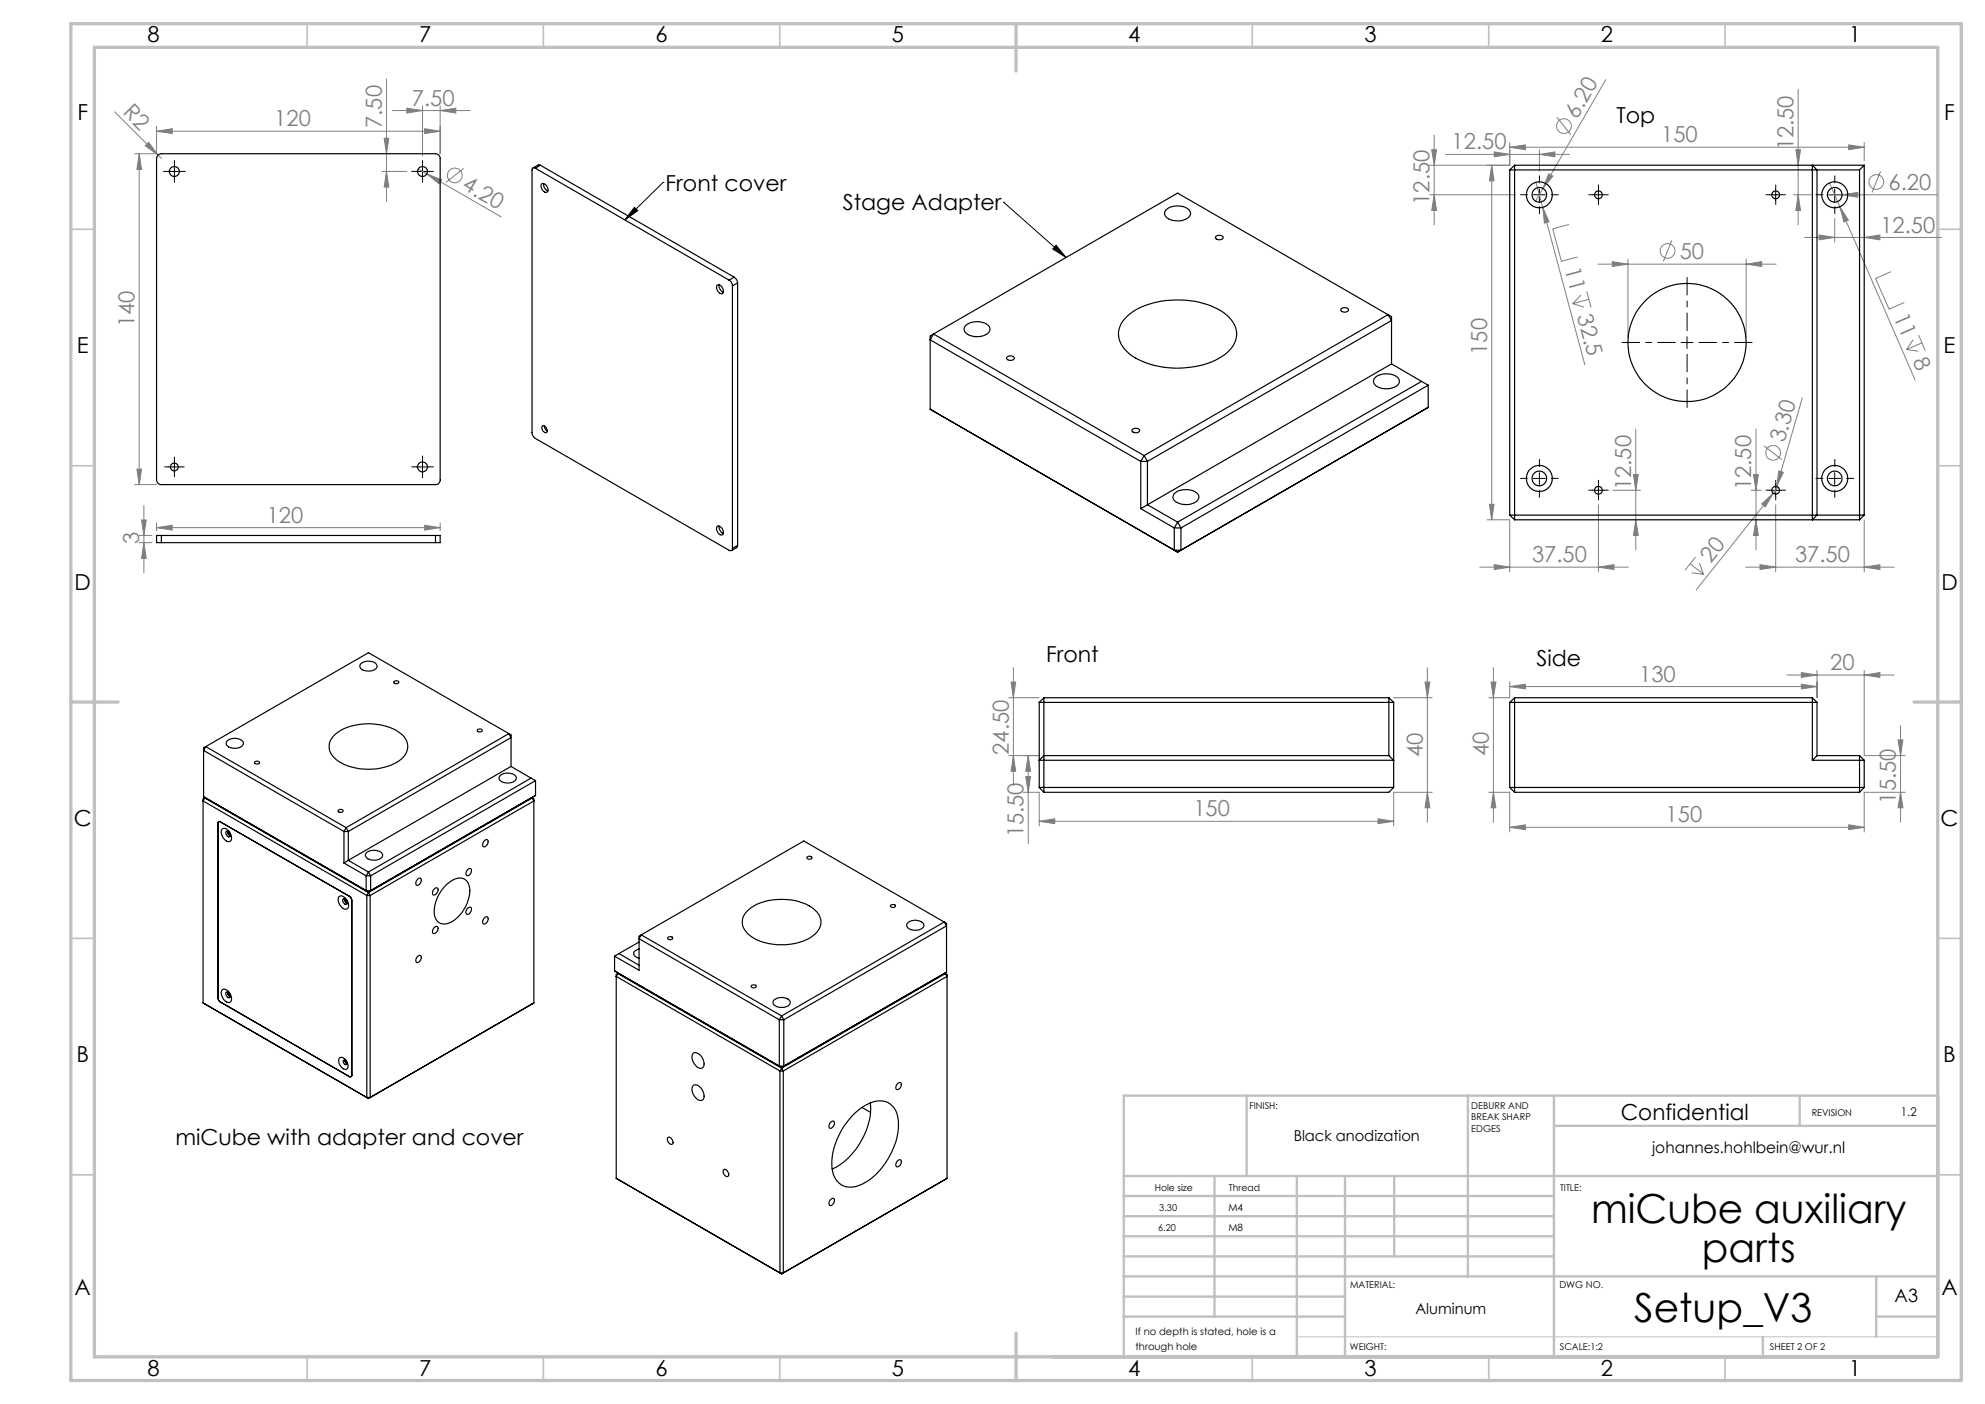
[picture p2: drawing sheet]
<svg xmlns="http://www.w3.org/2000/svg" width="420mm" height="297mm" viewBox="0 0 420 297" stroke-linecap="round" stroke-linejoin="round" font-family="sans-serif">
<g fill="none" stroke="#808080" stroke-width=".21">
<path d="M81.8 16.7v25.9M339.8 16.9l-13.3 23M380.5 18.9v28.7M24.3 23.7l9.8 9.8M29.5 32.5l.5 3.3h-1zM29.5 32.5v70M30.7 30.8l.8-.7 1.9 2.7zM33.1 27.8l3.3-.6v1.1zM33.1 26.7v5.8h-4.6M33.1 27.8h60M80.8 36.3h5.3M81.3 29.2h1l-.5 3.3z"/>
<path d="M81.8 36.3l.5 3.3h-1zM83 23.4h16.5M86.1 22.9l3.3 .5-3.3 .5zM88.5 35.8l1.8 1M89.4 22.4v10.6M89.9 27.2l3.2 .6-3.2 .5zM90.3 36.8l3.1 1.2-.5 .9zM90.3 36.8l15.7 9.1M93.1 23.4l3.3-.5v1zM93.1 22.4v10.1M98.1 35.6l-3.8 3M302.9 31.7h1.1l-.5 3.3z"/>
<path d="M303.5 28.6v19M305.9 32.7h26.2M315.6 35v75M315.6 35l.5 3.3h-1zM316.2 32.1l3.2 .6-3.2 .5zM319.4 31.1l3.4-.4v1zM319.4 30.2v4.8h-17M319.4 31.1h75M325 38.6l1.4 5.3M325.7 32.7l3.3-.6v1.1zM325.7 31.6v4.6M326.5 39.9l-1.6 2.6"/>
<path d="M327.7 36.8l.9 .4-2.1 2.7zM329.4 24.8l3 3.7M380 31.7h1l-.5 3.3zM387.1 38.7l18.1 41.7M391.2 30.7l3.2 .4-3.2 .6zM394.4 30.2v3.8M397.9 36.3l-1.8 4.4M302.4 41.2h18.3M303.5 41.2l.5 3.3h-1.1zM326.4 43.9l1.4 3-1 .3zM326.4 43.9l8.9 33.2M332 47.5l-3.5 .9 1.9 6.9 3.4-.9"/>
<path d="M338.1 55.9h37.7M341.1 55.3l3.4 .6-3.4 .5zM344.5 54.9v16.6M353.7 50.9l-1.8 4.4M369.5 55.9l3.2-.6v1.1zM369.5 54.9v16.6M379.5 41.2h3.7M380.5 41.2l.5 3.3h-1zM381.8 50.2h29M384.9 49.7l3.3 .5-3.3 .5zM386.6 41.2h23.3M388.2 46.2v5"/>
<path d="M389.3 43.7l1.8 2.9-1 .4zM389.7 41.2l3.4-.5v1zM394.4 50.2l3.4-.5v1zM400.1 57.5l-3.3 1.4 2.9 6.5 3.2-1.4M332.8 64.2l2.4 .8M334.5 62.4l-1.7 1.8M335.7 61.6l1 3.4M336.2 63.3l-3.4 .9M403.4 73.9l2.5 .4M404.8 71.9l-1.4 2M405.9 70.9l1.5 3.3M406.6 72.5l-3.2 1.4"/>
<path d="M29 99.2h1l-.5 3.3zM346.1 90.8v25.5M371.5 90.8v25.5M373.3 94.3l3.7 3M376.4 99.6l.9 .3-1.4 3zM381.4 84.1l-5.5 18.8M28.5 102.5h4.6M29.5 113.3h2.6M29.5 114.8h2.6M30 110h.9l-.5 3.3zM30.4 106.9v14.2M30.4 114.8l.5 3.3h-.9z"/>
<path d="M33.1 111.6l3.3-.5v1zM33.1 110.6v1.7M33.1 111.6h60M89.9 111.1l3.2 .5-3.2 .5zM93.1 110.6v1.7M313.1 120h31.5M314.6 110h4.8v11M315.1 106.7h1l-.5 3.3zM316.2 119.4l3.2 .6-3.2 .5zM338.2 120l3.3-.6v1.1zM338.2 106.8v14.2M341.3 103.7h5.8"/>
<path d="M345.6 100.4h1l-.5 3.3zM346.1 110l.5 3.3h-1zM357.6 119.3l2.8 2.2M358.7 117.9l-2.2 2.7M359.6 119.1l.8 2.4M369.4 120h31.4M370.5 103.7h2.1M371 100.4h1l-.5 3.3zM371.5 110l.5 3.3h-1zM372.4 119.4l3.3 .6-3.3 .5zM372.7 106.6l2.5-2.3-1.7 2.9zM375.2 104.3l-16.3 20.5"/>
<path d="M375.7 106.8v14.2M375.9 102.9l-.4 1.6M376.2 103.1l-1 1.2M394.4 120l3.4-.6v1.1zM394.4 110v11M357.9 121.2l2.5 .3M213.4 159.8h6.5M213.4 147.6h6.5M213.9 144.3h1l-.5 3.3zM214.4 141.2v25M214.4 159.8l.5 3.4h-1zM217.6 159.8v18.7"/>
<path d="M217.6 159.8l.5 3.4h-1.1zM294.9 147.6h8.1M301.5 144.3h1l-.5 3.3zM302 141.2v32.8M315.5 144.3h1l-.5 3.3zM316 141.2v32.8M319.4 145.2l3.4-.5v1zM319.4 144.2v3.4h-4.4M319.4 145.2h65.1M378.1 142.8h22.7M381.1 142.3l3.4 .5-3.4 .5zM381.1 144.7l3.4 .5-3.4 .5z"/>
<path d="M384.5 141.8v5.8M394.4 142.8l3.4-.5v1zM394.4 141.8v18h8.7M401.6 156.5h1l-.5 3.3zM402.1 153.5v20.5M216.5 167.6h3.4v7.1M217 164.3h1.1l-.5 3.3zM219.9 173.7l3.3-.5v1zM219.9 173.7h75M291.6 173.2l3.3 .5-3.3 .5zM302 167.6l.5 3.3h-1zM303 167.6h-8.1v7.1"/>
<path d="M315 167.6h4.4v8.4M316 167.6l.5 3.3h-1zM319.4 175l3.4-.5v1zM319.4 175h75M391.2 174.5l3.2 .5-3.2 .5zM402.1 167.6l.5 3.3h-1zM403.1 167.6h-8.7v8.4"/>
<circle cx="96.2" cy="37.1" r="1.55"/>
<circle cx="330.9" cy="26.7" r="1.56"/>
<circle cx="397" cy="38.5" r="1.56"/>
<circle cx="352.8" cy="53.1" r="1.55"/>
<circle cx="375.2" cy="95.8" r="1.56"/>
</g>
<g fill="none" stroke="#000" stroke-width=".21">
<path d="M35.6 36.3h2.5M36.9 35v2.5M88.1 36.3h2.5M89.4 35v2.5M140.3 38.6h.1M140.3 38.6l-8.1 7.9M325.7 40v2.5M338.2 40v2.5M375.7 40v2.5M388.2 40v2.5M134.2 43.8l.7 .8-2.7 1.9zM212.4 42.8h.1"/>
<path d="M212.4 42.8l13.2 11.7M223.4 51.9l2.2 2.6-2.9-1.8zM324.4 41.2h2.6M336.9 41.2h2.5M374.4 41.2h2.5M387 41.2h2.5M355.7 72.5h2.5M356.9 71.2v2.5M35.6 98.8h2.5M36.9 97.5v2.5M88.1 98.8h2.5M89.4 97.5v2.5"/>
<path d="M325.7 100v2.5M388.2 100v2.5M324.4 101.2h2.6M336.9 103.7h2.5M338.2 102.5v2.4M374.4 103.7h2.5M375.7 102.5v2.4M387 101.2h2.5"/>
</g>
<g fill="none" stroke="#000" stroke-width=".21" stroke-dasharray="15.2 1.3 1.3 1.3">
<path d="M35.7 36.3h-1.1M36.9 35v-1M36.9 37.5v1.1M38.2 36.3h1M88.2 36.3h-1.1M89.4 35v-1M89.4 37.5v1.1M90.7 36.3h1M325.7 38.7v-1.5M338.2 39.9v-.8M375.7 39.9v-.8M388.2 38.7v-1.5"/>
<path d="M323.2 41.2h-1.5M325.7 43.7v1.5M328.2 41.2h1.5M337 41.2h-.9M338.2 42.4v.9M339.5 41.2h.8M374.5 41.2h-.9M375.7 42.4v.9M377 41.2h.8M385.7 41.2h-1.5M388.2 43.7v1.5M390.7 41.2h1.5"/>
<path d="M35.7 98.8h-.9M36.9 97.5v-.8M38.2 98.8h.8M88.2 98.8h-1.1M89.4 97.5v-1M90.7 98.8h1M325.7 98.7v-1.5M388.2 98.7v-1.5M36.9 100v.8M89.4 100v1.1M323.2 101.2h-1.5M325.7 103.7v1.5"/>
<path d="M328.2 101.2h1.5M337 103.7h-.9M338.2 102.4v-.8M338.2 104.9v.9M339.5 103.7h.8M374.5 103.7h-.9M375.7 102.4v-.8M375.7 104.9v.9M377 103.7h.8M385.7 101.2h-1.5M388.2 103.7v1.5M390.7 101.2h1.5"/>
</g>
<path d="M354.5 72.4h-11.3M357 69.9v-11.2M357 74.9v11.3M359.5 72.4h11.2" fill="none" stroke="#000" stroke-width=".21" stroke-dasharray="15.2 1.3 1.3 1.3" stroke-dashoffset="11.5"/>
<path d="M274.4 282.8h135.6" fill="none" stroke="#c0c0c0" stroke-width=".21"/>
<g fill="none" stroke="#c0c0c0" stroke-width=".35">
<path d="M65 5v5M115 5v5M165 5v5M265 5v5M315 5v5M365 5v5M15 48.5h5M410 48.5h5M15 98.5h5M410 98.5h5M15 198.5h5M410 198.5h5"/>
<path d="M15 248.5h5M410 248.5h5M65 287v5M115 287v5M165 287v5M265 287v5M315 287v5M365 287v5"/>
</g>
<g fill="none" stroke="#c0c0c0" stroke-width=".5">
<path d="M263.8 231.8v17M310.6 231.8v38.2M328.8 231.8v55.2M328.8 238.2h81.2M380.8 231.8v6.4M410 231.8h-172.2v55.2M237.8 248.8h172.2M237.8 257.3h91M237.8 253h91M257 248.8v29.7M274.4 248.8v38.2M284.6 248.8v38.2"/>
<path d="M295 248.8v17M237.8 265.8h91M237.8 261.5h91M237.8 278.5h46.8M237.8 274.3h46.8M237.8 270h172.2M397 278.5h13M397 270v12.8M373 282.8v4.2"/>
</g>
<path d="M15 5h400v287h-400zM20 10h390v277h-390zM215 5v10M15 148.5h10M405 148.5h10M215 282v10" fill="none" stroke="#c0c0c0" stroke-width=".7"/>
<path d="M223.4 51.9l2.2 2.6-2.9-1.8zM134.2 43.8l.7 .8-2.7 1.9z" fill="#000"/>
<g fill="#808080">
<path d="M30.7 30.8l.8-.7 1.9 2.7z"/>
<path d="M389.7 41.2l3.4-.5v1z"/>
<path d="M372.7 106.6l2.5-2.3-1.7 2.9z"/>
<path d="M327.7 36.8l.9 .4-2.1 2.7z"/>
<path d="M376.4 99.6l.9 .3-1.4 3z"/>
<path d="M326.4 43.9l1.4 3-1 .3z"/>
<path d="M389.3 43.7l1.8 2.9-1 .4z"/>
<path d="M90.3 36.8l3.1 1.2-.5 .9z"/>
<path d="M325.7 32.7l3.3-.6v1.1zM316.2 32.1l3.2 .6-3.2 .5zM338.2 120l3.3-.6v1.1zM316.2 119.4l3.2 .6-3.2 .5z"/>
<path d="M319.4 175l3.4-.5v1zM391.2 174.5l3.2 .5-3.2 .5zM381.1 142.3l3.4 .5-3.4 .5zM394.4 142.8l3.4-.5v1zM319.4 145.2l3.4-.5v1zM381.1 144.7l3.4 .5-3.4 .5zM341.1 55.3l3.4 .6-3.4 .5zM369.5 55.9l3.2-.6v1.1zM219.9 173.7l3.3-.5v1zM291.6 173.2l3.3 .5-3.3 .5zM33.1 111.6l3.3-.5v1zM89.9 111.1l3.2 .5-3.2 .5zM33.1 27.8l3.3-.6v1.1zM89.9 27.2l3.2 .6-3.2 .5zM86.1 22.9l3.3 .5-3.3 .5zM93.1 23.4l3.3-.5v1z"/>
<path d="M319.4 31.1l3.4-.4v1zM391.2 30.7l3.2 .4-3.2 .6zM384.9 49.7l3.3 .5-3.3 .5zM394.4 50.2l3.4-.5v1zM372.4 119.4l3.3 .6-3.3 .5zM394.4 120l3.4-.6v1.1z"/>
<path d="M303.5 41.2l.5 3.3h-1.1zM302.9 31.7h1.1l-.5 3.3zM214.4 159.8l.5 3.4h-1zM213.9 144.3h1l-.5 3.3zM81.8 36.3l.5 3.3h-1zM81.3 29.2h1l-.5 3.3z"/>
<path d="M380.5 41.2l.5 3.3h-1zM380 31.7h1l-.5 3.3z"/>
<path d="M401.6 156.5h1l-.5 3.3zM402.1 167.6l.5 3.3h-1zM315.5 144.3h1l-.5 3.3zM316 167.6l.5 3.3h-1zM315.6 35l.5 3.3h-1zM315.1 106.7h1l-.5 3.3zM371 100.4h1l-.5 3.3zM371.5 110l.5 3.3h-1zM345.6 100.4h1l-.5 3.3zM346.1 110l.5 3.3h-1zM217.6 159.8l.5 3.4h-1.1zM217 164.3h1.1l-.5 3.3zM301.5 144.3h1l-.5 3.3zM302 167.6l.5 3.3h-1zM30 110h.9l-.5 3.3zM30.4 114.8l.5 3.3h-.9zM29.5 32.5l.5 3.3h-1zM29 99.2h1l-.5 3.3z"/>
</g>
<g fill="none" stroke="#000" stroke-width=".25">
<path d="M33.4 32.8l.7-.3h58a.96 .96 0 0 1 1 1v68a.96 .96 0 0 1-1 1h-58a1.02 1.02 0 0 1-1-1v-68zM113.3 35.6a.42 .42 0 0 0-.5-.1 .42 .42 0 0 0-.2 .5v55.5a1.6 1.6 0 0 0 .7 1.2l41 23.7a.43 .43 0 0 0 .5 .1 .43 .43 0 0 0 .2-.5M113.3 35.6l41 23.7M114.3 35l-.5-.1-1 .6M114.3 35l-1 .6M114.3 35l41 23.6M114.7 38.9a1.18 1.18 0 0 1 1 1.8 1.24 1.24 0 0 1-1-1.8zM115 38.8a1.45 1.45 0 0 0 .9 1.6M319.4 35.9v73.1M319.4 35.9h74.1M320.5 35v75M320.5 35l-1.1 .9"/>
<path d="M320.5 35h73.9M383.5 35l1 .9v73.1l-1 1zM393.5 35.9v74.1M394.4 35v74M394.4 35l-.9 .9M154.3 59.3a1.38 1.38 0 0 1 .7 1.2M155.3 58.6a1.52 1.52 0 0 1 .8 1.3M155.3 58.6l-1 .7M156.1 59.9l-1.1 .6M156.1 59.9v55.5M246.8 44.3a3.7 3.7 0 0 1 5 .4 1.38 1.38 0 0 1-1.2 1.8 3.7 3.7 0 0 1-4.1-.9v-.8zM257.2 50a1.09 1.09 0 0 1 1.6 .2 .86 .86 0 0 1-.8 .5 .86 .86 0 0 1-.8-.5z"/>
<path d="M151.7 60.4a.77 .77 0 0 1 1.2 .6 .6 .6 0 0 1 .2 .8 .6 .6 0 0 1-.8 .3 1.61 1.61 0 0 1-.6-1.7zM152.2 60.3a1.57 1.57 0 0 0 .9 1.5M155 60.5v55.5M197.5 70.7l-.7 .4v15.5M197.5 70.7l-.7 1.2 44.6 25.7M197.5 70.7l44.6 25.7M204.4 68.8a3.7 3.7 0 0 1 5 .4 1.42 1.42 0 0 1-1.3 1.8 3.8 3.8 0 0 1-4-.9l-.1-.5zM213.1 75.5a.97 .97 0 0 1 1.5 .3 .97 .97 0 0 1-1.6-.1zM238.4 67a15.3 15.3 0 0 1 10.4-3.5 15.9 15.9 0 0 1 11.2 3.6 4.8 4.8 0 0 1-.3 7.5 17.9 17.9 0 0 1-14.5 2.9 11.3 11.3 0 0 1-7.9-4.6 4.6 4.6 0 0 1 1.1-5.9zM283.8 65.3a.98 .98 0 0 1 1.5 .3 .91 .91 0 0 1-.8 .5 .91 .91 0 0 1-.8-.6zM291 79.8a4 4 0 0 1 4.8 .2 1.17 1.17 0 0 1-.7 1.9 3.7 3.7 0 0 1-4.4-.8v-.8zM293.7 66.6l.7 1.2-51.6 29.8"/>
<path d="M293.7 66.6l-51.6 29.8M293.7 66.6l.7 .4v10M293.7 66.6l-44.5-25.8-51.7 29.9M294.4 77l-51.6 29.8M294.4 77l6.4 3.7M114.8 90.1a.9 .9 0 0 1 .8 .5 .9 .9 0 0 1-.1 .9 1.01 1.01 0 0 1-.7-1.4zM115.2 90.1l.2 .8 .4 .3M196.8 86.6l52.4 30.2M196.8 86.6l.7 .4M239.6 90.8a1.09 1.09 0 0 1 1.5 .2 .86 .86 0 0 1-.8 .6 .86 .86 0 0 1-.8-.6zM241.4 97.6v10M241.4 97.6h1.4"/>
<path d="M242.1 96.4l-.7 1.2M242.1 96.4l.7 1.2M242.8 97.6v9.2M300.8 80.7l-51.6 29.8M300.8 80.7l1.4 .8M302.2 81.5l-52.3 30.2M302.2 81.5v4.7M302.2 86.2l-52.3 30.2M302.2 86.2l-53 30.6M34.1 113.3h-1v1.5h1M34.1 113.3v1.5M34.1 113.3h58"/>
<path d="M34.1 114.8h58M92.1 113.3h1v1.5h-1M92.1 113.3v1.5M151.8 111.3a1.18 1.18 0 0 1 1.1 1.8 1.24 1.24 0 0 1-1.1-1.8zM152.2 111.3a1.56 1.56 0 0 0 .9 1.6M156.1 115.4l-.2 .4-1.1 .6M156.1 115.4l-1.1 .6M241.4 107.6l7.1 4.1M242.8 106.8l-1.4 .8M242.8 106.8l6.4 3.7M248.4 104.6a3.8 3.8 0 0 1 5.2 .1 1.43 1.43 0 0 1-1.3 1.8 3.7 3.7 0 0 1-4-.9l-.1-.5zM248.5 111.7v4.7"/>
<path d="M248.5 111.7h1.4M248.5 116.4h1.4M248.5 116.4l.7 .4M249.2 110.5l-.7 1.2M249.2 110.5l.7 1.2M249.9 111.7v4.7M249.9 116.4l-.7 .4M319.4 109h75M319.4 109l1.1 1M320.5 110h73M394.4 109l-.9 1M43.5 157.9l-.4 .3v10.4"/>
<path d="M43.5 157.9l-.4 .8 29.7 17.2M43.5 157.9l29.7 17.2M48 156.8a2.47 2.47 0 0 1 3.4 .1 1.05 1.05 0 0 1-1 1.3 2.07 2.07 0 0 1-2.6-.9zM70.4 155.8a11.3 11.3 0 0 1 10.3-2.4 7.1 7.1 0 0 1 5.4 3.4 3.4 3.4 0 0 1-1.6 4.1 12.7 12.7 0 0 1-13.1 0 3.3 3.3 0 0 1-1-5.1zM76.3 140.5a2.51 2.51 0 0 1 3.4 .1 .99 .99 0 0 1-1 1.3 2.07 2.07 0 0 1-2.6-.9zM83.3 144.2a.58 .58 0 0 1 .6-.2 .58 .58 0 0 1 .4 .4 .57 .57 0 0 1-.5 .2 .57 .57 0 0 1-.5-.4zM101 154.4a.56 .56 0 0 1 .6-.2 .56 .56 0 0 1 .4 .5 .57 .57 0 0 1-.6 .2 .57 .57 0 0 1-.4-.5zM107.7 155.2l.4 .8-34.4 19.9M107.7 155.2l-34.5 19.9M107.7 155.2l.4 .3v6.6M107.7 155.2l-29.7-17.1-34.5 19.8M219.9 148.6h75"/>
<path d="M219.9 148.6v18M220.9 159.8h73l1 1h-75zM220.9 147.6h73M220.9 147.6v20M220.9 147.6l-1 1M293.9 147.6l1 1M293.9 147.6v12.2M294.9 148.6v18M319.4 148.6h65.1M319.4 148.6v18M320.5 147.6v20M320.5 147.6h63"/>
<path d="M320.5 147.6l-1.1 1M383.5 147.6v13.2M383.5 147.6l1 1M384.5 148.6v11.2M384.5 159.8l-1 1M384.5 159.8h9M393.5 159.8v7.8M393.5 159.8l.9 1M43.1 168.6l34.9 20.1M43.1 168.6l.4 .2M43.3 168.8l34.7 20M43.3 168.8l-.3 .6 34.6 20"/>
<path d="M43.3 168.8l-.3 .2v43.2M43.4 168.7l-.1 .1M46.2 173.8h.4l27.3 15.8 .4 .4 .1 .5v37a.32 .32 0 0 1-.1 .3 .32 .32 0 0 1-.4-.1l-27.3-15.8-.4-.4zM47 175.4a1.34 1.34 0 0 1 1.9 1.2l.1 .3a.77 .77 0 0 1-.3 1.1 .77 .77 0 0 1-1.1-.3l-.6-1a1.22 1.22 0 0 1 0-1.3zM47.9 175.8a.81 .81 0 0 1 .7 1.2 .79 .79 0 0 1-.7-1.2zM48.1 175.8l.2 .6 .4 .4M48.3 175.9v.5l.5 .3M53.9 161.2a.56 .56 0 0 1 .6-.2 .56 .56 0 0 1 .4 .5 .6 .6 0 0 1-1-.3zM71.5 171.4a.56 .56 0 0 1 .6-.2 .56 .56 0 0 1 .5 .5 .57 .57 0 0 1-.6 .2 .57 .57 0 0 1-.5-.5zM72.8 175.9v6.7M72.8 175.9h.9M73.2 175.1l-.4 .8"/>
<path d="M73.2 175.1l.5 .8M73.7 175.9v6.1M102.6 177.8l.4-.2a.9 .9 0 0 1 .2 1 .9 .9 0 0 1-.9 .5 .9 .9 0 0 1 .3-1.3zM105.8 164.1a2.52 2.52 0 0 1 3.4 .2 1.04 1.04 0 0 1-1 1.3 2.07 2.07 0 0 1-2.6-1zM108.1 162.1l-34.4 19.9M108.1 162.1l4.3 2.5M112.4 164.6l-34.4 19.9M112.4 164.6l.9 .5M112.5 168.7l.1 .1M112.6 168.8l.4 .6-34.7 20M112.6 168.8l-34.6 20M112.6 168.8l.4 .2v43.2"/>
<path d="M113.3 165.1l-34.9 20.2M113.3 165.1v3.2M113.3 168.3l-34.9 20.1M113.3 168.3l-35.3 20.4M219.9 166.6h75M219.9 166.6l1 1M294.9 166.6l-1 1h-73M319.4 166.6h75M319.4 166.6l1.1 1M320.5 167.6h73M383.5 160.8h10.9M394.4 166.6l-.9 1"/>
<path d="M394.4 160.8v5.8M71.7 189.7a.97 .97 0 0 1 1.5 .4l.5 1.1a.79 .79 0 0 1-.3 1.1 .79 .79 0 0 1-1-.3l-.5-.6-.3-.8zM72.5 190.2l.2-.1a.81 .81 0 0 1 .6 1.2l-.5-.2-.3-.4zM72.8 182.6l4.7 2.7M72.9 190.1l.1 .6 .5 .4M73 190.1l.1 .6 .4 .3M73.7 182l-.9 .6M73.7 182l4.3 2.5M77.5 185.3v3.1M77.5 185.3h.9M77.5 188.4h.9M77.5 188.4l.5 .3"/>
<path d="M77.6 189.4h.7M77.6 189.4v42.8M77.7 180.3a2.62 2.62 0 0 1 3.2 .3 .99 .99 0 0 1-1 1.3 2.07 2.07 0 0 1-2.6-.9zM78 184.5l-.5 .8M78 184.5l.4 .8M78 188.8l-.4 .6M78 188.8l.3 .6M78.3 189.4v42.8M78.4 185.3v3.1M78.4 188.4l-.4 .3M88.4 185.9l.4-.2a.9 .9 0 0 1 .2 1 .9 .9 0 0 1-.8 .6 .89 .89 0 0 1 .2-1.4zM91.9 188l.2-.1a.37 .37 0 0 1 .4 0 .37 .37 0 0 1 .2 .3l-.2 .6a.69 .69 0 0 1-.9 .4v-.7z"/>
<path d="M91.9 196.2l.2-.2h.4a.94 .94 0 0 1 0 1 .94 .94 0 0 1-.9 .4v-.7zM94.1 187.6a4 4 0 0 1 4-1.7 3.2 3.2 0 0 1 1.1 3.9 7.6 7.6 0 0 1-4.6 5.6 2.07 2.07 0 0 1-2.7-2 8 8 0 0 1 2.2-5.8zM99 183.9l.6-.1a.92 .92 0 0 1 0 1 .92 .92 0 0 1-.9 .3 .96 .96 0 0 1 .3-1.2zM99 192.1l.4-.2a.9 .9 0 0 1 .3 1 .9 .9 0 0 1-.9 .5 .86 .86 0 0 1 .2-1.3zM102.6 194.1l.2-.1h.4a1.05 1.05 0 0 1-.9 1.5 .9 .9 0 0 1 .3-1.4zM135.2 199.3l-4.2 2.4M135.7 197.8l29.7 17.1M135.7 197.8l-.5 .8 29.7 17.1M135.7 197.8l-.5 .2v7.2l-5.2-2.9M141.3 198.3a.56 .56 0 0 1 .6-.2 .56 .56 0 0 1 .4 .5 .57 .57 0 0 1-.6 .2 .57 .57 0 0 1-.4-.5zM157.9 193a10.9 10.9 0 0 1 9.3-2.6 8.4 8.4 0 0 1 6 3.1 3.3 3.3 0 0 1-1.3 4.5 12.7 12.7 0 0 1-13 0 3.3 3.3 0 0 1-1-5zM170.7 181.3a.56 .56 0 0 1 .6-.2 .56 .56 0 0 1 .5 .5 .57 .57 0 0 1-.6 .2 .57 .57 0 0 1-.5-.5z"/>
<path d="M188.5 191.5a.54 .54 0 0 1 .5-.2 .54 .54 0 0 1 .4 .5 .54 .54 0 0 1-.5 .2 .54 .54 0 0 1-.4-.5zM192 195.3a2.47 2.47 0 0 1 3.4 .1 1 1 0 0 1-1 1.3 2.07 2.07 0 0 1-2.6-.9zM199.8 195l-34.4 19.9M199.8 195l.5 .9-34.5 19.8M199.8 195l.5 .3v10.4M199.8 195l-29.7-17.1-34.4 19.9M43 212.2l35 20.2M43 212.2l.3 .2M47 209.5a.98 .98 0 0 1 1.5 .4l.5 1.1a.77 .77 0 0 1-.3 1 .77 .77 0 0 1-1.1-.3l-.6-1a1.2 1.2 0 0 1 0-1.2zM47.9 209.8a.83 .83 0 0 1 .7 1.3 .83 .83 0 0 1-.7-1.3zM48.1 209.8l.2 .7 .4 .4M48.3 209.9v.5l.5 .3"/>
<path d="M88.4 202.3l.4-.2a.9 .9 0 0 1 .2 1 .9 .9 0 0 1-.8 .5 .9 .9 0 0 1 .2-1.3zM113 212.2l-35 20.2M113 212.2l-.4 .2M130 205.4l35.4 20.4M130 202.3v3.1M130 205.4l1 .5M130.7 205.9l-.3 .6 34.6 20.1M130.7 205.9l34.7 20.1M130.7 205.9l-.3 .2v43.2M130.8 205.9h-.1M131 201.7l4.2 2.5M131 201.7l-1 .6"/>
<path d="M135.2 200.7l-.4 .2a.87 .87 0 0 0-.7 .9 .87 .87 0 0 0 .9 .8l.2 .1M159 208.5a.56 .56 0 0 1 .6-.2 .56 .56 0 0 1 .4 .5 .57 .57 0 0 1-.6 .2 .57 .57 0 0 1-.4-.5zM163.7 211.6a2.47 2.47 0 0 1 3.4 .1 1 1 0 0 1-1 1.3 2.07 2.07 0 0 1-2.6-.9zM164.9 215.7h.9M164.9 215.7v9.8M165.4 214.9l.4 .8M165.4 214.9l-.5 .8M165.8 215.7v9.8M199.9 205.9h.1M200 205.9l-34.6 20.1M200 205.9l.4 .6-34.7 20.1M200 205.9l.4 .2v43.2"/>
<path d="M200.3 205.7l-34.5 19.8M200.3 205.7l-34.9 20.1M71.8 223.8a1.38 1.38 0 0 1 1.8 1.3 .72 .72 0 0 1-.2 1 .72 .72 0 0 1-1-.2l-.6-.9-.2-.7zM72.7 224.3a.58 .58 0 0 1 .6 .3 .58 .58 0 0 1-.1 .6l-.6-.5zM73 224.3l.4 .7zM77.6 232.2h.7M77.6 232.2l.4 .2M78.3 232.2l-.3 .2M146.7 229.6a1.95 1.95 0 0 1 2.2 1.9 .93 .93 0 0 1-.4 1.3 .93 .93 0 0 1-1.3-.5 2.04 2.04 0 0 1-.5-2.7zM146.7 222.8a1.95 1.95 0 0 1 2.2 1.9 .93 .93 0 0 1-.4 1.3 .93 .93 0 0 1-1.3-.5 2.04 2.04 0 0 1-.5-2.7zM164.9 225.5h.9M164.9 225.5l.5 .3"/>
<path d="M165 226.6h.7M165 226.6v42.7M165.4 226l.3 .6M165.4 226l-.4 .6M165.7 226.6v42.7M165.8 225.5l-.4 .3M175.6 237.6a.57 .57 0 0 1 .9-.3l-.1 .8a.69 .69 0 0 1-.9 .5l-.1-.5zM180.4 236a8.6 8.6 0 0 1 6.3-3.1 4.1 4.1 0 0 1 3.4 4.2 15.3 15.3 0 0 1-7.6 13.4 4.2 4.2 0 0 1-5.4-.7 7.7 7.7 0 0 1-.7-6.8 16.7 16.7 0 0 1 4-7zM182.4 234.3l1.8 1M184.1 233.3a15 15 0 0 1-8 14M189.8 229.4a.56 .56 0 0 1 .9-.2 .92 .92 0 0 1-1.1 1.2l-.1-.4zM130.4 249.3l35 20.2"/>
<path d="M130.4 249.3l.3 .2M141.3 240.7a.9 .9 0 0 1 .9 .3 .9 .9 0 0 1 0 1 1.01 1.01 0 0 1-.9-1.3zM153.1 247.5a.9 .9 0 0 1 .9 .3 .9 .9 0 0 1 0 1 1.01 1.01 0 0 1-.9-1.3zM175.6 253.9a.57 .57 0 0 1 .9-.2l-.1 .8a.69 .69 0 0 1-.9 .4l-.1-.4zM190 245.5l.6-.1a1.01 1.01 0 0 1-.8 1.4 .89 .89 0 0 1 .2-1.3zM200.4 249.3l-35 20.2M200.4 249.3l-.4 .2M165 269.3h.7M165 269.3l.4 .2M165.7 269.3l-.3 .2"/>
<circle cx="36.9" cy="36.3" r="1.05"/>
<circle cx="89.4" cy="36.3" r="1.05"/>
<circle cx="325.7" cy="41.2" r="1.55"/>
<circle cx="325.7" cy="41.2" r="2.75"/>
<circle cx="338.2" cy="41.2" r=".82"/>
<circle cx="375.7" cy="41.2" r=".82"/>
<circle cx="388.2" cy="41.2" r="1.55"/>
<circle cx="388.2" cy="41.2" r="2.75"/>
<circle cx="356.9" cy="72.4" r="12.5"/>
<circle cx="36.9" cy="98.8" r=".82"/>
<circle cx="89.4" cy="98.8" r="1.06"/>
<circle cx="325.7" cy="101.2" r="2.76"/>
<circle cx="325.7" cy="101.2" r="1.55"/>
<circle cx="338.2" cy="103.7" r=".82"/>
<circle cx="375.7" cy="103.7" r=".82"/>
<circle cx="388.2" cy="101.2" r="2.76"/>
<circle cx="388.2" cy="101.2" r="1.55"/>
</g>
<g font-size="8.5">
<text x="336.7" y="258.8">miCube auxiliary</text>
<text x="360.1" y="266.9">parts</text>
<text x="345.8" y="279.7">Setup_V3</text>
</g>
<g font-size="4.7">
<text x="31.2" y="9">8</text>
<text x="88.7" y="9">7</text>
<text x="138.7" y="9">6</text>
<text x="188.7" y="9">5</text>
<text x="238.7" y="9">4</text>
<text x="288.7" y="9">3</text>
<text x="338.7" y="9">2</text>
<text x="391.2" y="9">1</text>
<text x="16.4" y="25.5">F</text>
<text x="342" y="26">Top</text>
<text x="411.4" y="25.5">F</text>
<text x="140.8" y="40.3">Front cover</text>
<text x="178.3" y="44.5">Stage Adapter</text>
<text x="16.2" y="74.7">E</text>
<text x="411.2" y="74.7">E</text>
<text x="15.8" y="124.8">D</text>
<text x="410.8" y="124.8">D</text>
<text x="221.3" y="140">Front</text>
<text x="325.1" y="140.8">Side</text>
<text x="15.6" y="174.8">C</text>
<text x="410.6" y="174.8">C</text>
<text x="16.2" y="224.7">B</text>
<text x="411.2" y="224.7">B</text>
<text x="343" y="237">Confidential</text>
<text x="37.1" y="242.2">miCube with adapter and cover</text>
<text x="15.8" y="274">A</text>
<text x="410.8" y="274">A</text>
<text x="31.2" y="291">8</text>
<text x="88.7" y="291">7</text>
<text x="138.7" y="291">6</text>
<text x="188.7" y="291">5</text>
<text x="238.7" y="291">4</text>
<text x="288.7" y="291">3</text>
<text x="338.7" y="291">2</text>
<text x="391.2" y="291">1</text>
</g>
<g font-size="4.7" fill="#808080">
<text x="25.9" y="23.9" transform="rotate(45 25.9 23.9)">R2</text>
<text x="87.1" y="22.4">7.50</text>
<text x="58" y="26.7">120</text>
<text x="80.8" y="27" transform="rotate(-90 80.8 27)">7.50</text>
<text x="333.7" y="25.3" transform="rotate(-60 333.7 25.3)">6.20</text>
<text x="307.2" y="31.6">12.50</text>
<text x="351.5" y="30.1">150</text>
<text x="379.5" y="31.8" transform="rotate(-90 379.5 31.8)">12.50</text>
<text x="97.6" y="39.9" transform="rotate(30 97.6 39.9)">4.20</text>
<text x="399.6" y="40.2">6.20</text>
<text x="302.5" y="43.4" transform="rotate(-90 302.5 43.4)">12.50</text>
<text x="397.9" y="49.2">12.50</text>
<text x="331" y="57" transform="rotate(75 331 57)">11</text>
<text x="355.4" y="54.8">50</text>
<text x="28.5" y="69.2" transform="rotate(-90 28.5 69.2)">140</text>
<text x="333.7" y="66.8" transform="rotate(75 333.7 66.8)">32.5</text>
<text x="400.6" y="67" transform="rotate(67 400.6 67)">11</text>
<text x="314.6" y="75.1" transform="rotate(-90 314.6 75.1)">150</text>
<text x="404.7" y="76.4" transform="rotate(67 404.7 76.4)">8</text>
<text x="377.5" y="93.8" transform="rotate(-74 377.5 93.8)">3.30</text>
<text x="345.1" y="103.7" transform="rotate(-90 345.1 103.7)">12.50</text>
<text x="370.5" y="103.7" transform="rotate(-90 370.5 103.7)">12.50</text>
<text x="56.4" y="110.6">120</text>
<text x="29.4" y="115" transform="rotate(-90 29.4 115)">3</text>
<text x="324.2" y="118.9">37.50</text>
<text x="362" y="119.2" transform="rotate(-51 362 119.2)">20</text>
<text x="379.8" y="118.9">37.50</text>
<text x="387.3" y="141.8">20</text>
<text x="346.8" y="144.2">130</text>
<text x="213.4" y="159.7" transform="rotate(-90 213.4 159.7)">24.50</text>
<text x="301" y="160.2" transform="rotate(-90 301 160.2)">40</text>
<text x="315" y="160" transform="rotate(-90 315 160)">40</text>
<text x="252.5" y="172.7">150</text>
<text x="352.4" y="174">150</text>
<text x="401.1" y="170" transform="rotate(-90 401.1 170)">15.50</text>
<text x="216.5" y="177.2" transform="rotate(-90 216.5 177.2)">15.50</text>
</g>
<text font-size="3.9" x="400.9" y="275.5">A3</text>
<text font-size="3.3" x="349.6" y="244">johannes.hohlbein@wur.nl</text>
<g font-size="3.2">
<text x="273.7" y="241.4">Black anodization</text>
<text x="299.5" y="277.9">Aluminum</text>
</g>
<text font-size="2.5" x="402.2" y="236.1">1.2</text>
<g font-size="2.1">
<text x="259.9" y="256.1">M4</text>
<text x="259.9" y="260.4">M8</text>
<text x="240.3" y="282.5">If no depth is stated, hole is a</text>
<text x="240.3" y="285.6">through hole</text>
</g>
<g font-size="2">
<text x="264.4" y="234.6">FINISH:</text>
<text x="311.3" y="234.5">DEBURR AND</text>
<text x="311.3" y="237">BREAK SHARP</text>
<text x="311.3" y="239.5">EDGES</text>
<text x="383.3" y="236.2">REVISION</text>
<text x="244.3" y="252">Hole size</text>
<text x="260" y="251.9">Thread</text>
<text x="330.1" y="251.9">TITLE:</text>
<text x="245.3" y="256.1">3.30</text>
<text x="245" y="260.3">6.20</text>
<text x="285.6" y="272.5">MATERIAL:</text>
<text x="330" y="272.5">DWG NO.</text>
<text x="285.6" y="285.5">WEIGHT:</text>
<text x="330.1" y="285.6">SCALE:1:2</text>
<text x="374.5" y="285.6">SHEET 2 OF 2</text>
</g>
</svg>
